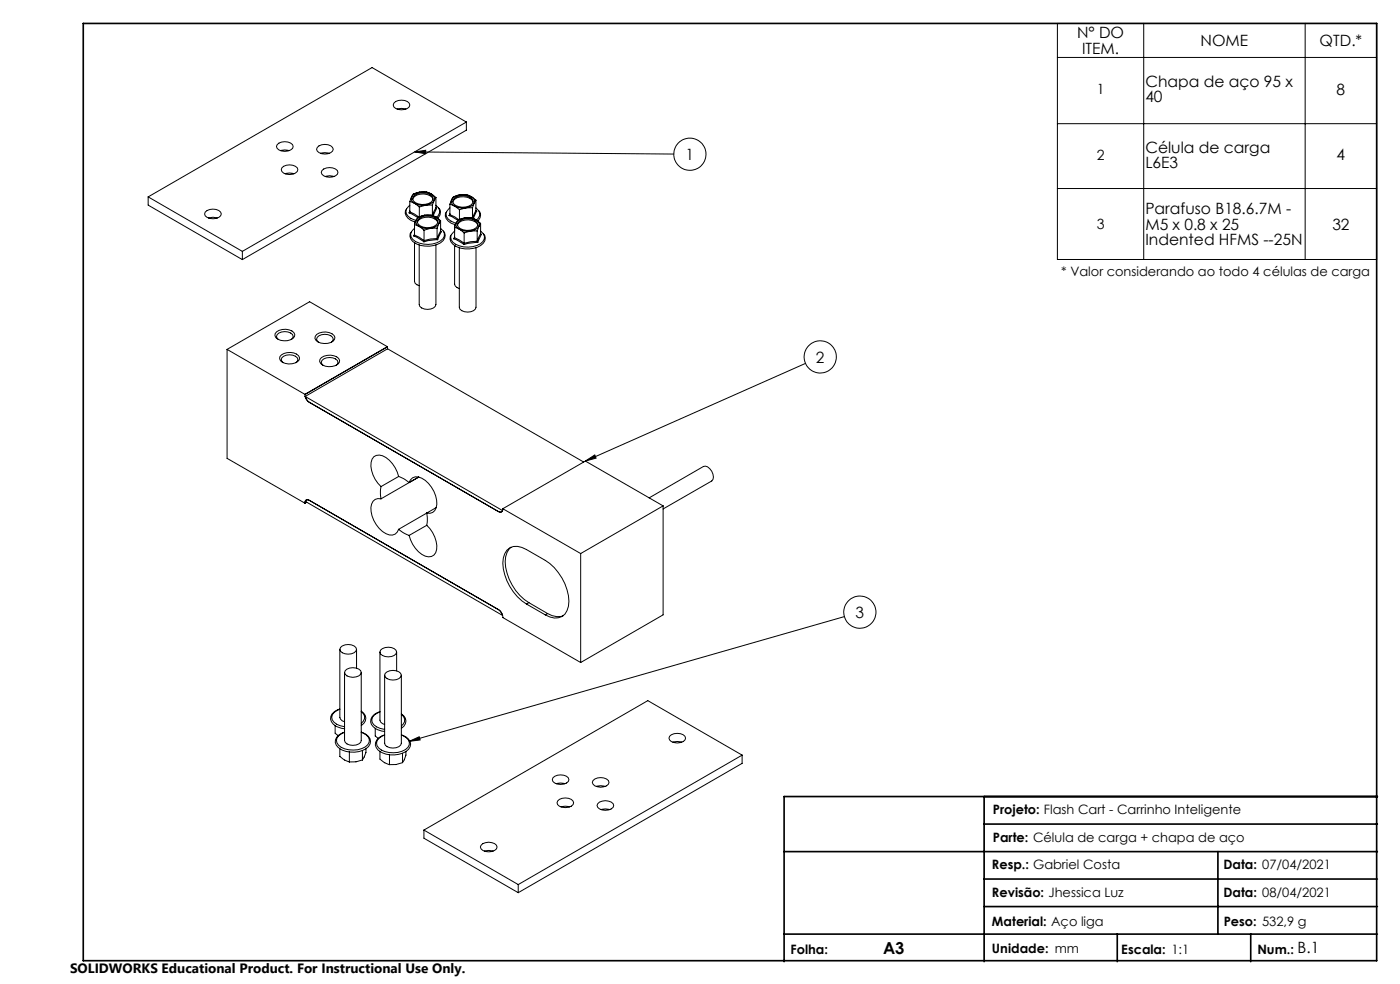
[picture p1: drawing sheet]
<svg xmlns="http://www.w3.org/2000/svg" width="420mm" height="295mm" viewBox="0 0 420 295" stroke-linecap="round" stroke-linejoin="round" font-family="sans-serif">
<g fill="none" stroke="#000" stroke-width=".3">
<path d="M317.2 7h95.8v70.8h-95.8zM317.2 17.2h95.8M343.1 7v70.8M391.5 7v70.8M118.1 30.9a3.4 3.4 0 0 1 4.7 0l.1 .6a2.15 2.15 0 0 1-2.5 1.4 2.14 2.14 0 0 1-2.4-1.4zM119.1 32.7l1.3-.2 1.4 .2M139.9 36.6v2.4l-67.2 38.8M139.9 36.6l-67.2 38.8M139.9 36.6l-28.3-16.3-67.1 38.7M317.2 37.1h95.8M44.5 59l28.2 16.4M44.5 59v2.5l28.2 16.3"/>
<path d="M83.1 43.4a3.5 3.5 0 0 1 4.7 0l.1 .5a2.52 2.52 0 0 1-3.4 1.4l-1.4-.8-.2-.6zM84.1 45.2l1.3-.2 1.4 .2M84.6 50.3a3.5 3.5 0 0 1 4.6 0l.2 .6a2.52 2.52 0 0 1-3.5 1.3l-1.3-.8-.2-.5zM85.5 52.1a3.7 3.7 0 0 1 2.7 0M95.2 44.2a3.3 3.3 0 0 1 4.6 0l.2 .5a2.98 2.98 0 0 1-4.8 .6l-.2-.6zM96.2 46l1.3-.2 1.3 .2M96.6 51.1a3.5 3.5 0 0 1 4.6 0l.2 .6a2.52 2.52 0 0 1-3.5 1.3l-1.3-.7-.2-.6zM97.6 52.9a3.7 3.7 0 0 1 2.6 0M123.5 59a1.49 1.49 0 0 0 .9 2M123.5 59l-.6 1.4M123.8 59.7a3.4 3.4 0 0 1 4.4-1.4l1.4 .9 .3 .5M124.4 58.5a4.4 4.4 0 0 1 5.2 .3l.3 .6a2.08 2.08 0 0 1-2.3 1.8 3.5 3.5 0 0 1-3.8-1.5l.1-.6z"/>
<path d="M124.4 45.6l3.3-.5v1zM124.4 45.6l77.7 .6M125.9 57.6a3.1 3.1 0 0 0-2.4 1.4M125.9 57.6a5.6 5.6 0 0 1 3.4 .5M125.9 57.6l-1.9 .5-.5 .9M125.9 57.6l2-.1 1.4 .6M129.3 58.1a1.54 1.54 0 0 1 .9 2M129.3 58.1l1.5 1.1M130.8 59.2l-.6 .9M130.8 59.2v3.1M135.5 59.8a1.56 1.56 0 0 0 .9 2M135.5 59.8l-.5 1.4"/>
<path d="M136.4 59.3a4.3 4.3 0 0 1 5.2 .3l.3 .6a2.08 2.08 0 0 1-2.2 1.9 3.5 3.5 0 0 1-3.9-1.6l.1-.6zM138 58.4a3.2 3.2 0 0 0-2.5 1.4M138 58.4a5.4 5.4 0 0 1 3.4 .6M138 58.4l-2 .6-.5 .8M138 58.4h1.9l1.5 .6M141.4 59a1.51 1.51 0 0 1 .8 1.9M141.4 59l1.4 1M317.2 56.5h95.8M61.6 63.6a3.5 3.5 0 0 1 4.6 0l.2 .5a3 3 0 0 1-4.8 .6l-.2-.6zM62.5 65.4a3.7 3.7 0 0 1 2.7 0M72.7 75.4v2.4M121.8 62.9a2.62 2.62 0 0 0 1.9 3.4l.9 .3"/>
<path d="M122.7 63.8l2.6 1.4M122.9 61.5a2.17 2.17 0 0 0-1.1 2.1 2.17 2.17 0 0 0 1.5 1.9l1.5 .6M122.9 63.2l-.2 .6M122.9 60.4l1.5 .6M122.9 63.5l2.9 1.7M122.9 63.5l-.2 .3M122.9 60.4v3.1M124.1 70.7l3.1 1.8M124.4 72.7v11.7l.1 .5 1.3 .8M124.4 68.5a2.17 2.17 0 0 0-1.2 2.1 2.17 2.17 0 0 0 1.5 1.8 7.5 7.5 0 0 0 8.2-.8 2.03 2.03 0 0 0-.7-3.1M124.4 70.2l-.3 .5M124.4 70.5l2.8 1.6"/>
<path d="M124.4 70.5l-.3 .2M124.4 66.5v4M124.4 61a5.3 5.3 0 0 0 3.4 .5M124.4 61l1.4 1.1M124.9 66a1.52 1.52 0 0 0 .9 1.9M124.9 66l-.5 1.4 1.4 .5M125.2 66.7a3.4 3.4 0 0 1 4.4-1.4l1.5 .8 .2 .6M125.8 65.5a4.5 4.5 0 0 1 5.3 .2l.2 .6a2.14 2.14 0 0 1-2.3 1.9 3.5 3.5 0 0 1-3.8-1.6l.1-.6zM125.8 73.4v17.9a2.52 2.52 0 0 0 3.4 1.3l.8-.3 .6-.4 .2-.6v-17.9M125.8 67.9a5.3 5.3 0 0 0 3.4 .5M125.8 67.9l1.4 1.1M125.8 62.1v2.9"/>
<path d="M127.2 72.1v.4M127.2 69v3.1M127.4 64.5a3.2 3.2 0 0 0-2.5 1.5M127.4 64.5a5.3 5.3 0 0 1 3.3 .6M127.4 64.5l-2 .6-.5 .9M127.4 64.5h1.9l1.4 .6M127.8 61.5l-2 .6M129.2 68.4l-2 .6M129.7 61.5h-1.9M129.7 61.5v3.1l1.1-2.3M130.2 60.1a3.4 3.4 0 0 1-2.4 1.4M130.2 60.1l-.5 1.4"/>
<path d="M130.7 65.1a1.52 1.52 0 0 1 1 1.9M130.7 65.1l1.5 1.1M130.8 61.5l.1 .1a2.03 2.03 0 0 1 0 3.6M130.8 62.3l.2 .2M130.8 62.4l.2 .1M131 62.5l-1.1 2.4M131.1 68.4h-1.9M131.1 71.5l-1.9 .2-2 .4M131.1 71.5l.2 .4M131.1 68.4v3.1M131.3 71.9l-2.9 .3-1.2 .3M131.7 67a3.2 3.2 0 0 1-2.5 1.4"/>
<path d="M131.7 67l-.6 1.4M131.7 62.4a2.08 2.08 0 0 1-.4 3M132.2 66.2l-.5 .8M132.2 69.3l-1.1 2.2M132.2 69.3l.2 .2M132.2 66.2v3.1M132.4 69.5l-1.1 2.4M133.1 69.4a2.23 2.23 0 0 1-.9 3.4 7.8 7.8 0 0 1-8.4-.4 2.07 2.07 0 0 1-.6-2.6M133.8 63.7a2.62 2.62 0 0 0 1.9 3.4l1 .3M134.7 64.6l2.7 1.5M135 62.3a2.16 2.16 0 0 0-1.2 2.1 2.16 2.16 0 0 0 1.5 1.9l1.5 .6M135 64l-.3 .6"/>
<path d="M135 61.2l1.4 .6M135 64.4l-.3 .2M135 64.4l2.6 1.4M135 61.2v3.2M135.8 60.5a3.7 3.7 0 0 1 6.1 0M136.1 71.6l3.1 1.7M136.4 69.3a2.15 2.15 0 0 0-1.2 2.1 2.15 2.15 0 0 0 1.5 1.8 7.4 7.4 0 0 0 8.2-.8 2.14 2.14 0 0 0-.7-3.1M136.4 71l-.3 .6M136.4 71.3l2.8 1.6M136.4 71.3l-.3 .3M136.4 61.8a5.8 5.8 0 0 0 3.4 .5M136.4 61.8l1.4 1.1"/>
<path d="M136.4 73.6v11.6l.2 .5 1.2 .8M136.4 67.3v4M136.9 66.8a1.49 1.49 0 0 0 .9 1.9M136.9 66.8l-.5 1.4 1.4 .5M137.2 67.5a3.4 3.4 0 0 1 4.4-1.4l.9 .3 .8 1.1M137.8 66.3a4.3 4.3 0 0 1 5.3 .3l.2 .5a2.14 2.14 0 0 1-2.2 1.9 3.5 3.5 0 0 1-3.9-1.5l.1-.6zM137.8 74.2v17.9a2.52 2.52 0 0 0 3.5 1.4l.8-.4 .5-.4 .2-.6v-17.9M137.8 68.7a5.3 5.3 0 0 0 3.4 .6M137.8 68.7l1.4 1.1M137.8 62.9v2.9M139.2 72.9v.4M139.2 69.8v3.1"/>
<path d="M139.4 65.3a3.2 3.2 0 0 0-2.5 1.5M139.4 65.3a5.4 5.4 0 0 1 3.4 .6M139.4 65.3l-2 .6-.5 .9M139.4 65.3h1.9l1.5 .6M139.8 62.3l-2 .6M141.2 69.3l-2 .5M141.7 62.3h-1.9M141.7 62.3v3.1l1.1-2.3M142.2 60.9a2.95 2.95 0 0 1-2.4 1.4M142.2 60.9l-.5 1.4M142.8 65.9a1.54 1.54 0 0 1 .9 1.9M142.8 65.9l1.4 1.1"/>
<path d="M142.8 62.3a2.06 2.06 0 0 1 1.2 1.8 2.06 2.06 0 0 1-1.1 1.9M142.8 60l-.6 .9M142.8 63.1l.2 .3M142.8 60v3.1M142.8 63.2l.2 .2M143 63.4l-1.1 2.3M143.2 69.2l-2 .1M143.2 72.3l-2 .2-2 .4M143.2 72.3l.1 .4M143.2 69.2v3.1M143.3 72.7l-2.9 .3-1.2 .3M143.7 67.8a3.3 3.3 0 0 1-2.5 1.5"/>
<path d="M143.7 67.8l-.5 1.4M143.8 63.3a2.08 2.08 0 0 1-.5 2.9M144.2 67l-.5 .8M144.2 70.1l-1 2.2M144.2 70.1l.2 .2M144.2 67v3.1M144.4 70.3l-1.1 2.4M145.2 70.2a2.23 2.23 0 0 1-1 3.4 7.6 7.6 0 0 1-8.4-.4 2.12 2.12 0 0 1-.6-2.6M83 99.5a4.3 4.3 0 0 1 5.2 .2l.2 .6a2.14 2.14 0 0 1-2.2 1.8 3.3 3.3 0 0 1-3.7-1.5l.1-.6zM68.1 104.7v32.7l23.4 13.5M68.1 104.7l23.4 13.5M83.5 101.8l-.6-.9a3 3 0 0 1 4.9-.6l.1 .6-.5 .9"/>
<path d="M84.4 106.4a4.3 4.3 0 0 1 5.2 .3l.3 .6a2.09 2.09 0 0 1-2.3 1.8 4.1 4.1 0 0 1-3.5-1l-.2-.6 .1-.6zM84.9 108.7l-.5-.9a2.17 2.17 0 0 1 2.5-1.4 2.25 2.25 0 0 1 2.5 1.4l-.6 .9M91.5 118.3a3 3 0 0 0 1.3 2.3M91.5 118.2v.1M91.5 118.9l.7 1.2 .6 .5M91.5 118.9l59.3 34.2a.84 .84 0 0 1-1.3 .3M95 100.3a4.2 4.2 0 0 1 5.2 .2l.3 .6a2.08 2.08 0 0 1-2.3 1.8 3.4 3.4 0 0 1-3.7-1.5l.1-.6zM95.5 102.6l-.5-.9a2.98 2.98 0 0 1 4.8-.6l.2 .6-.6 .9M96.4 107.2a4.3 4.3 0 0 1 5.2 .3l.3 .6a2.09 2.09 0 0 1-2.2 1.8 3.3 3.3 0 0 1-3.8-1.6l.1-.6zM96.9 109.5l-.5-.9a3 3 0 0 1 4.8-.5l.2 .5-.6 .9M116.2 104l.1 .6M116.2 104l-24.7 14.3"/>
<path d="M116.2 103.9l-24.7 14.3M116.2 103.9v.1M116.2 103.9l-23.3-13.4-24.8 14.2M116.3 104.6l-24.8 14.3M116.3 104.6l58.8 33.9M241.7 108.9l-66.1 29.3M92.8 120.6l56.7 32.8M175.6 138.2l2.8-1.8 .4 .9zM175.6 138.2l-24.8 14.3M175.6 138.2l23.3 13.5M91.5 150.8v.1M91.9 150.5l-.4 .3"/>
<path d="M92 150.6l-.5 .3M92.8 150a.81 .81 0 0 0-.9-.1 .81 .81 0 0 0-.4 .9M92.8 150a.79 .79 0 0 0-1.3 .3l59.3 34.2-.7-1.3-.6-.5M92.8 150l56.7 32.7M114.3 145.9l-.2 1.3 .2 2.3M114.3 149.5a2.39 2.39 0 0 0-3 2.7 8.8 8.8 0 0 0 5.5 8.2 2.28 2.28 0 0 0 2.8-1.7M119.6 142.8l1.6 .8 1.5 1.1a2.41 2.41 0 0 1 3.8-1.3 8.6 8.6 0 0 1 4.3 8.8 2.2 2.2 0 0 1-2.8 1.6M119.6 142.8a8.4 8.4 0 0 0-5.8-6.4 2.22 2.22 0 0 0-2.5 2.2 9 9 0 0 0 3 7.3M119.6 158.7l1.2 .9 1.9 .9M119.6 142.8l-5.3 3.1M125.6 143l-11.3 6.5M128 157.5a8.4 8.4 0 0 1 2.7 8.2 2.59 2.59 0 0 1-4.2 .5 9.7 9.7 0 0 1-3.8-5.7"/>
<path d="M128 153.8l.2 1.5-.2 2.2M128 157.5l-5.3 3M128 153.8l-8.4 4.9M130.9 152.2l-2.9 1.6M150.8 152.6a.81 .81 0 0 1-.3 .9 .81 .81 0 0 1-1-.1M150.8 152.5v.1M150.8 152.5l23.4 13.5M194.7 149.3l16.3-9.5a2.18 2.18 0 0 1 2.5 1.5 2.3 2.3 0 0 1 0 2.9l-14.6 8.4M198.9 151.7l-24.7 14.3M198.9 151.7v32.6l-24.7 14.3M153.3 164a7.1 7.1 0 0 0-1.2 7.8 15.3 15.3 0 0 0 6.5 8.9M174.2 166v32.6"/>
<path d="M102 194.7v20.4l.7 1 .7 .3M102.2 194.1a3.4 3.4 0 0 1 4.6 0l.2 .6a2.98 2.98 0 0 1-4.8 .5l-.2-.5zM107 194.7v5.6M114 195.5v20.4l.2 .5 1.2 .8M114.2 194.9a3.5 3.5 0 0 1 4.6 0l.2 .6a3 3 0 0 1-4.8 .5l-.2-.5zM119 195.5v5.6M149.5 182.7a3 3 0 0 1 1.3 2.4l23.4 13.5M157.9 181.1a15.2 15.2 0 0 1-6.9-13.8 3.9 3.9 0 0 1 5.6-3.2 27.1 27.1 0 0 1 10.9 7.6 14.1 14.1 0 0 1 3 10.1 3.9 3.9 0 0 1-5.5 3.2l-1.4-.7M157.9 181.1l5.7 3.2M158.6 180.7l5.7 3.2M158.6 180.7l-.7 .4M164.3 183.9a5.4 5.4 0 0 0 4.6 .7"/>
<path d="M164.3 183.9l-.7 .4M253.3 184.9l-130.6 37.4M100.5 217.5v2.3l1 .8M102 212.6a2.86 2.86 0 0 0-2.6 3.8 4.8 4.8 0 0 0 4 2.1M102 212.6a2.75 2.75 0 0 0-2.3 3.2 4.6 4.6 0 0 0 3.7 2.1M103.4 201.6v20.4a3 3 0 0 0 4.8 .6l.2-.6v-20.4M103.4 219.5a2.9 2.9 0 0 0-2.5 3.9 6.9 6.9 0 0 0 8.9 1.1 2.41 2.41 0 0 0 1.4-2.2 2.41 2.41 0 0 0-1.5-2.2l-1.3-.6a3.6 3.6 0 0 1 2.4 2.2 2.72 2.72 0 0 1-2.2 2.7 7.2 7.2 0 0 1-7-1 1.89 1.89 0 0 1 .1-2.9l1.7-1M103.6 201.1a3.5 3.5 0 0 1 4.6 0l.2 .5a2.22 2.22 0 0 1-2.5 1.5 2.22 2.22 0 0 1-2.5-1.5zM108.4 213.2a2.4 2.4 0 0 1 1.4 2.2 2.4 2.4 0 0 1-1.4 2.1M108.4 213.3a1.98 1.98 0 0 1 0 3.5M112.6 218.3v2.4l.9 .7M114 213.4a2.91 2.91 0 0 0-2.6 3.8 5 5 0 0 0 4 2.1"/>
<path d="M114 213.4a2.74 2.74 0 0 0-2.3 3.2 4.7 4.7 0 0 0 3.7 2.1M115.4 202.4v20.4a2.52 2.52 0 0 0 3.5 1.4l.8-.4 .5-.4 .2-.6v-20.4M115.6 201.9a3.5 3.5 0 0 1 4.6 0l.2 .5a2.98 2.98 0 0 1-4.8 .6l-.2-.6zM120.4 214a2.4 2.4 0 0 1 1.4 2.2 2.4 2.4 0 0 1-1.4 2.1M120.4 214.1a2.01 2.01 0 0 1 0 3.5M102 224.5v2.3l1.4 1.1 1.4 .5M104.8 225.3v3.1M108.7 227.8l-1.9 .6h-2M108.7 225v2.8M109.8 224.5a5.4 5.4 0 0 1-1.1 3.3M114 225.3v2.3l1.4 1.1 1.4 .5M115.4 220.3a2.86 2.86 0 0 0-2.5 3.9 6.9 6.9 0 0 0 8.9 1.1 2.41 2.41 0 0 0 1.4-2.2 2.41 2.41 0 0 0-1.4-2.2l-1.4-.6"/>
<path d="M115.4 220.4a2.75 2.75 0 0 0-2.3 3.1 6 6 0 0 0 6.3 2.1 3.5 3.5 0 0 0 3.4-3.1 3.3 3.3 0 0 0-2.4-2.1M116.8 226.1v3.1M120.8 228.6l-2 .6h-2M120.8 225.8v2.8M121.8 225.3a5.2 5.2 0 0 1-1 3.3M122.7 222.3l3.1-1.4 .2 .9zM165.9 233.2a3.5 3.5 0 0 1 4.6 0l.2 .6a2.18 2.18 0 0 1-2.5 1.4 2.17 2.17 0 0 1-2.5-1.4zM166.9 235l1.3-.3 1.3 .3M177.9 234a3.5 3.5 0 0 1 4.6 0l.2 .6a2.22 2.22 0 0 1-2.5 1.4 2.22 2.22 0 0 1-2.5-1.4zM178.9 235.8l1.3-.2 1.3 .2M200.9 220.7a3.5 3.5 0 0 1 4.6 0l.2 .6a2.14 2.14 0 0 1-2.5 1.5 2.15 2.15 0 0 1-2.5-1.5zM201.9 222.5l1.3-.2 1.3 .2"/>
<path d="M222.6 226.4l-28.3-16.3-67.1 38.8M222.6 226.4l-67.1 38.8M222.6 226.4v2.5l-67.1 38.7M127.2 248.9v2.4l28.3 16.3M127.2 248.9l28.3 16.3M144.3 253.4a3.4 3.4 0 0 1 4.6 0l.2 .5a2.52 2.52 0 0 1-3.4 1.4l-1.4-.8-.2-.6zM145.3 255.2l1.3-.2 1.4 .2M167.3 240.1a3.4 3.4 0 0 1 4.6 0l.2 .6a2.14 2.14 0 0 1-2.5 1.4 2.15 2.15 0 0 1-2.5-1.4zM168.3 241.9l1.3-.2 1.3 .2M179.3 241a3.4 3.4 0 0 1 4.6 0l.2 .5a2.52 2.52 0 0 1-3.4 1.3l-1.4-.8-.2-.5zM180.3 242.7l1.3-.2 1.4 .2M155.5 265.2v2.4"/>
<circle cx="207" cy="46.2" r="4.8"/>
<circle cx="246.1" cy="107" r="4.8"/>
<circle cx="258" cy="183.5" r="4.8"/>
</g>
<path d="M25 7h388v281h-388zM295.2 238.8v49.5M413.2 238.8h-178v49.5M235.2 255.3h178M295.2 247.1h118M365.4 255.3v24.7M295.2 263.5h118M295.2 271.8h118M235.2 280h178M335.2 280v8.3M375.2 280v8.3" fill="none" stroke="#000" stroke-width=".5"/>
<path d="M122.7 222.3l3.1-1.4 .2 .9zM175.6 138.2l2.8-1.8 .4 .9zM124.4 45.6l3.3-.5v1z" fill="#000"/>
<text font-size="4.9" x="264.9" y="285.9">A3</text>
<g font-size="4.7">
<text x="323.1" y="11.5">N° DO</text>
<text x="324.6" y="16">ITEM.</text>
<text x="360.2" y="13.8">NOME</text>
<text x="395.9" y="13.8">QTD.*</text>
<text x="343.6" y="26.1">Chapa de aço 95 x</text>
<text x="401" y="28.4">8</text>
<text x="343.6" y="30.6">40</text>
<text x="205.7" y="47.9">1</text>
<text x="343.6" y="45.8">Célula de carga</text>
<text x="343.6" y="50.3">L6E3</text>
<text x="401" y="48">4</text>
<text x="343.6" y="64.3">Parafuso B18.6.7M -</text>
<text x="343.6" y="68.8">M5 x 0.8 x 25</text>
<text x="399.7" y="68.8">32</text>
<text x="343.6" y="73.4">Indented HFMS --25N</text>
<text x="244.8" y="108.7">2</text>
<text x="256.7" y="185.2">3</text>
<text x="389.3" y="285.7">B.1</text>
</g>
<g font-size="4.2">
<text x="329" y="28.3">1</text>
<text x="329" y="47.9">2</text>
<text x="329" y="68.7">3</text>
</g>
<text font-size="4.1" x="21" y="291.7">SOLIDWORKS Educational Product. For Instructional Use Only.</text>
<g font-size="3.9">
<text x="318.4" y="82.7">* Valor considerando ao todo 4 células de carga</text>
<text x="297.8" y="243.9">Projeto: Flash Cart - Carrinho Inteligente</text>
<text x="297.8" y="252.5">Parte: Célula de carga + chapa de aço</text>
<text x="297.6" y="260.4">Resp.: Gabriel Costa</text>
<text x="367" y="260.6">Data: 07/04/2021</text>
<text x="297.6" y="269">Revisão: Jhessica Luz</text>
<text x="367" y="269">Data: 08/04/2021</text>
<text x="297.6" y="277.5">Material: Aço liga</text>
<text x="367.1" y="277.6">Peso: 532,9 g</text>
<text x="237.2" y="285.9">Folha:</text>
<text x="297.6" y="285.7">Unidade: mm</text>
<text x="336.4" y="285.9">Escala: 1:1</text>
<text x="377.2" y="285.9">Num.:</text>
</g>
</svg>
